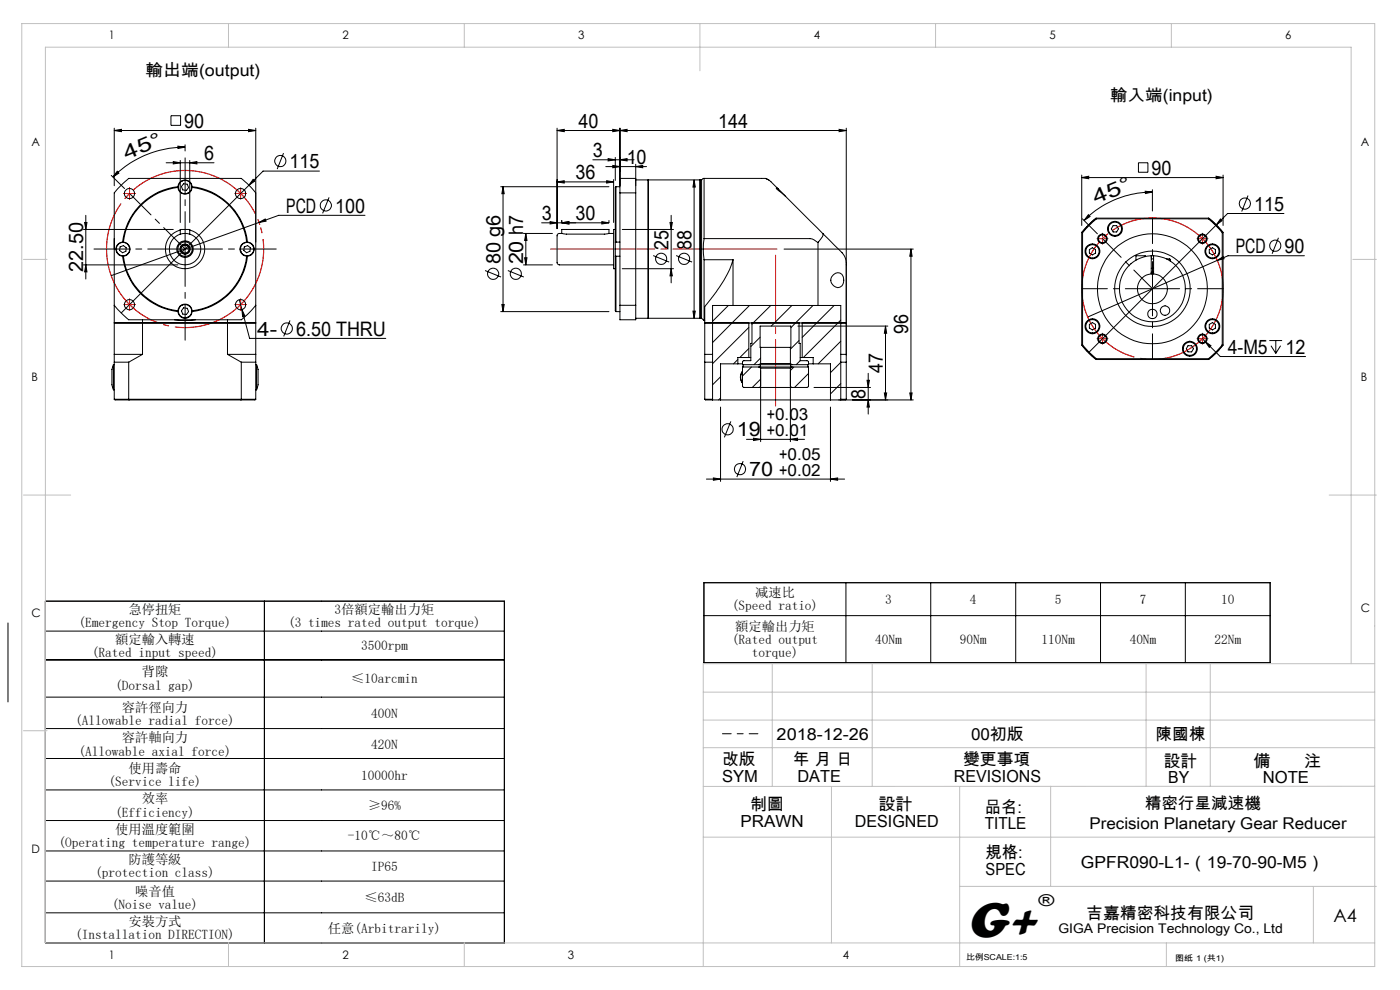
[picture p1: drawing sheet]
<svg xmlns="http://www.w3.org/2000/svg" width="297mm" height="210mm" viewBox="0 0 297 210" stroke-linecap="round" stroke-linejoin="round" font-family="sans-serif">
<g fill="none" stroke="#000" stroke-width=".21">
<path d="M23.6 37.2l2.8 2.8M24.2 27.7l1.6-.3v.5zM24.2 27.7h30.1M24.2 27.2v12.2M24.9 36.3l.3 .4-1.2 .9zM35.2 34.5h10.2M36.3 24.5h2v2.1h-2zM36.8 34.3l1.4 .2-1.4 .3zM37.7 39.6v.1M37.7 39.7a13.2 13.2 0 0 0-11.5 11.7M37.7 39.6a13.3 13.3 0 0 0-11.7 11.8M37.7 39.7a1.5 1.5 0 0 0 1.5 1.5 1.5 1.5 0 0 0 1.5-1.5"/>
<path d="M37.7 39.6a1.5 1.5 0 0 1 1.5-1.4 1.5 1.5 0 0 1 1.5 1.4M37.7 31l1.6 .2-1.6 .3zM38.2 34v13.2M38.9 39l.8 .1 .3 .7-.5 .6-.7-.1-.3-.7zM39.3 31.2a21.6 21.6 0 0 0-15.3 6.4M39.3 30.7v1.3M40.3 34.5l1.5-.2v.5zM40.3 34v13.2M40.7 39.7a13.1 13.1 0 0 1 11.6 11.7M40.7 39.6v.1M40.7 39.6a13.3 13.3 0 0 1 11.8 11.8M52.7 27.4l1.6 .3-1.6 .2z"/>
<path d="M53.7 38.1l.3 .3-1.2 .9zM54.3 27.2v57.5M60.1 32.5l-1.3 3.4M67.8 36.3h-12l-30.1 30.1M106.2 39.6h23M106.7 39.6l.3 1.5h-.5zM106.7 39.6v26.5M118.2 27.7l1.5-.3v.5zM118.2 38.6l1.5-.3v.5zM118.2 27.2v21.3M118.2 27.7h61.3M118.2 38.6h12"/>
<path d="M125.8 33.9h8.7M128.5 35.3h8.7M128.7 38.3l1.5 .3-1.5 .2zM129 33.6l1.5 .3-1.5 .2zM130 27.4l1.5 .3-1.5 .2zM130 35.1l1.5 .2-1.5 .3zM130.2 38.1v9.1M130.5 33.4v4.9M130.7 39.6v11.8M130.7 39.6l-.2 .1v11.7M130.7 39.6h.8M131.5 27.7l1.5-.3v.5z"/>
<path d="M131.5 33.9l1.5-.3v.5zM131.5 27.2v12.2M134.9 38.2h13.9M134.9 35.3l1.4-.2v.5zM134.9 34.8v4.6M137.5 38.2v14.6M147.2 38.2l.3 1.5h-.5zM147.2 38.2v29.3M148.5 38.2v29.3M148.8 38.2v29.3M149.4 37.8v12.8M162.4 37.8h-13.2l-.4 .4"/>
<path d="M162.4 37.8l.7 .4M162.4 37.8l1 .6 1.7 1.6M178 27.4l1.5 .3-1.5 .2zM179.5 27.2v57.5M229.5 37.7l1.5-.3v.5zM229.5 37.1v10.7M229.5 37.7h30M241.5 34.5h2v2h-2zM258 37.4l1.5 .3-1.5 .2zM259.5 37.1v10.7M17.7 56.2h20M17.7 48.7h19.1"/>
<path d="M18 47.2h.5l-.3 1.5zM18.2 56.2l.3 1.5h-.5zM18.2 45.7v13.5M24.2 50.6v2.2M25.5 52.4l.7-.3 .6 .5-.1 .7-.7 .3-.6-.5zM26 51.4h.2M26 54.4a13.3 13.3 0 0 0 11.7 11.7M26 54.4h.2M26 51.4a1.5 1.5 0 0 0-1.4 1.5 1.5 1.5 0 0 0 1.4 1.5M26.2 54.4a13.2 13.2 0 0 0 11.5 11.5M26.2 51.4a1.5 1.5 0 0 1 1.4 1.5 1.5 1.5 0 0 1-1.4 1.5M38.2 48.8a4.2 4.2 0 0 0-2.4 6.4 4.2 4.2 0 0 0 6.9 0 4.2 4.2 0 0 0-2.4-6.4"/>
<path d="M38.2 49.7v-1h2.1v1M39.1 52.8h.3M39.3 52.7v.3M51.8 52.4l.7-.3 .6 .5-.1 .7-.7 .3-.6-.5zM52.3 51.4a1.5 1.5 0 0 0-1.4 1.5 1.5 1.5 0 0 0 1.4 1.5M52.3 54.4a13.1 13.1 0 0 1-11.6 11.5M52.3 51.4h.2M52.3 54.4h.2M52.5 54.4a13.3 13.3 0 0 1-11.8 11.7M52.5 51.4a1.5 1.5 0 0 1 1.4 1.5 1.5 1.5 0 0 1-1.4 1.5M54.3 40.9l-1.5-1.6-1.6-1.5h-23.9l-3.1 3.1v43.8M54.9 47.2l1.4-.7 .1 .4z"/>
<path d="M69.8 41.9l-1.4 3.4M77.4 45.7h-18.3l-35.5 12.8M102.9 57.4l3.4 1.4M107.7 57.4l3.4 1.4M111.1 56.2h6.1M111.1 49.5h6.1M111.3 54.7h.5l-.3 1.5zM111.5 49.5l.3 1.5h-.5zM111.5 49.5v6.7M114.9 47.3h14.3M116.7 47l1.5 .3-1.5 .2zM119.2 47.3l1.5-.3v.5z"/>
<path d="M119.2 49.5l.8 .2h8.4l.8-.2M119.2 49.5h-.6l-.3 .2-.1 1.7a16.2 16.2 0 0 0 .1 4.6l.4 .2h11.5M119.2 49.5v-.8h10v.8M119.2 46.8v.4M127.7 47l1.5 .3-1.5 .2zM129.2 49.5h1M129.2 46.8v.4M130.5 48.7h-.3v8.3h.3M130.5 51.4v3M130.5 51.4h.2M130.5 54.4h.2M130.5 54.4v11.5l.2 .2"/>
<path d="M130.7 54.4v11.7M130.7 51.4h.8M130.7 54.4h.8M131.5 40.9v-3.1h3.4v3.1M131.5 40.9v23.9M131.5 40.9h3.4M132 48.7h10.9M132 57h10.9M134.9 40.9v23.9M137.5 52.8v14.7zM138.6 54.2l3.4 1.4M142.1 47.2h.5l-.2 1.5z"/>
<path d="M142.4 57l.2 1.5h-.5zM142.4 45.7v14.3M143.4 54.2l3.4 1.4M149.4 50.6a14.3 14.3 0 0 0 0 4.5M149.4 50.6h22.4l.5 .1 1.2 .8M149.4 55.1v12.9M149.4 55.1h6.1M155.5 55.1a27.1 27.1 0 0 1-4.4 8l-1.6 1.9v19.7M155.5 55.1v9.7M165.1 40l-.4-.1a.65 .65 0 0 0 .6 .6l1.1 .9M165.1 40l1.3 1.4M166.3 52.8h27.4"/>
<path d="M166.4 41.4l8.2 8.2M173.5 51.5v13.3M174.6 49.6v.1a2.73 2.73 0 0 1-1 1.7l-.1 .1M174.6 49.6l4 4 .7 1 .2 1.2M176.8 58.3a1.28 1.28 0 0 1 1.6-.3 1.28 1.28 0 0 1 .6 1.4 1.33 1.33 0 0 1-1 1.6 1.33 1.33 0 0 1-1.6-.9 1.44 1.44 0 0 1 .4-1.8zM193.3 52.8l.2 1.6h-.5zM193.3 52.8v32M229.6 46.4l3.2 3.2M229.7 49.4v23.7M230.2 48.4l2.3-2.1h23.9l.8 .6 2.3 2.4v23.9l-.9 1-2.2 2.1h-23.8l-1.1-.9-2-2.2v-23.9zM230.9 45.5l.3 .4-1.2 .9zM231.1 52.9l.6-.3 .7 .3v.8l-.7 .4-.6-.4z"/>
<path d="M232.6 46.4l-1.6 1.4-1.3 1.6M232.6 46.4v-.1a5.1 5.1 0 0 0-2.1 1.8l-1 1.2 .2 .1M232.6 46.4h23.8M236.1 47.9h.8l.4 .6-.4 .7h-.8l-.3-.7zM243 40.6l1.5 .1-1.5 .4zM243 54.4v-.2h-2v1M244.2 57.8v.3M244.2 58.1a3.2 3.2 0 0 0-2.4 4.8 3.2 3.2 0 0 0 5.4 0 3.2 3.2 0 0 0-2.5-4.8M244.2 54.2l-1.2 .2M244.2 54.2v3.6M244.2 54.2h.5M244.2 57.8h.5"/>
<path d="M244.2 54.9h.5M244.2 56.9h.5M244.2 58.1h.5M244.5 40.7a20.5 20.5 0 0 0-14.5 6.1M244.5 40.2v4.6M244.7 54.2v3.6M244.7 54.2a7 7 0 0 1 6.1 10.2 7 7 0 0 1-11.8 1.2 7 7 0 0 1 4-11.2M244.7 57.8v.3M247.5 54.9h.6M248.1 54.9v.4M248.1 54.9l.2 .5M256.4 46.4l1.5 1.4 1.4 1.6"/>
<path d="M256.4 46.4v-.1l.4 .3 1.6 1.5 1.1 1.2-.2 .1M256.5 52.9l.7-.3 .6 .3v.8l-.6 .4-.7-.4zM258 47.7l-27.1 27.1M258.2 55.2l1.3-.8 .2 .5zM258.2 55.2l-27.5 12.1M258.9 46.5l.4 .3-1.3 .9zM259.3 49.4v23.7M264.8 41.5l-1.4 3.4M271.2 50.4l-1.3 3.4M272.4 45.3h-12l-2.4 2.4M276.7 54.2h-16.2l-2.3 1M24.1 77.4v5.3"/>
<path d="M24.1 77.4l-.4 1v1a5.7 5.7 0 0 0 .4 3.3M24.1 77.4h.1M24.2 75.2h6M24.2 76.8h3.1M24.2 68.5h30.1M24.2 64.8l3.1 3h23.9l1.2-1 1.9-2M27.3 76.8v7.9M30.2 75.2l-2.9 1.6M30.2 67.8v7.4M37 67.8a14.3 14.3 0 0 0 4.5 0M37.7 65.9v.2M37.7 65.9a1.5 1.5 0 0 1 1.5-1.4 1.5 1.5 0 0 1 1.5 1.4"/>
<path d="M37.7 66.1a1.5 1.5 0 0 0 1.5 1.4 1.5 1.5 0 0 0 1.5-1.4M38.9 65.3l.8 .1 .3 .7-.5 .6-.7-.1-.3-.7zM40.7 65.9v.2M48.3 75.2h6M48.3 67.8v7.4M48.3 75.2l2.9 1.6M50.8 63.6l.5 2.1M51.2 76.8h3.1M51.2 76.8v7.9M51.3 65.7l.7 1.4-.5 .1zM51.3 65.7l1.7 6.1h28.8M54.3 77.4h.1"/>
<path d="M54.4 77.4l.4 1.4a8.7 8.7 0 0 1-.3 3.6l-.1 .3M54.4 77.4v5.3M61.5 68l-1.3 3.4M106.2 66.1h23M106.5 64.6h.5l-.3 1.5zM130.7 66.1h.8M131.5 64.8v3h3.4v-3M131.5 64.8h3.4M134.9 67.5h13.9M147 66h.5l-.3 1.5zM148.8 67.5l.6 .5M149.4 68h.1"/>
<path d="M149.5 76.8h1.7M149.5 75.2h1.7M149.5 68.5h30M152.9 79.9l-1.7 1.7M154.5 64.8l-3.3 3.3M155.5 64.8h-4.3v20M155.5 64.8h18M156.5 77.2h1M156.5 77.2h-3.6v7.6M156.5 76.3l-.9 .9M157.5 78.7a2.2 2.2 0 0 0 0 2.6M157.5 78.8a2.1 2.1 0 0 0 0 2.4"/>
<path d="M157.7 77.4v.4M158.9 75.8h.4M158.9 75.8h-2.4v1.4M158.9 68.5v7.3M158.9 73.9l-1.9 1.9M158.9 69.5l-7.7 7.6M159 64.8l-7.8 7.9M159.4 77.8l-1.9 2M159.5 68.5v4.3h-.2v3.7h-1.6l-.2 .3v.6h3.5M161 77.8h-3.5l.1 4.2 .2 .2h3.2M161 77.4h.3M161 77.8h.3"/>
<path d="M161 77.8l.4 .3M161.3 71.5l-2 2M161.3 77.4h6.4M161.3 77.8h6.4M161.3 77.4v.4M161.4 77.1h6.3M161.4 73.7h6.3M161.4 78.1h6.3M161.4 73.7v3.4M161.4 78.1v15.6M161.4 73.7l-.1-4.5h6.5l-.1 4.5M161.4 77.1l-.4 .3"/>
<path d="M161.4 75.9l-1.5 1.5M163.5 64.8l-4 4M167.7 73.7v3.4M167.7 78.1v15.6M167.7 77.1l.3 .3M167.7 77.4h.3M167.7 77.8h.3M167.7 77.4v.4M168 64.8l-4.4 4.4M168 77.8h3.5l-.1 4.2-.2 .2h-3.2M168 77.8l-.3 .3M168.4 77.8l-.7 .8"/>
<path d="M169.3 69.2h19M169.5 68.5v4.3h.3v3.7M169.5 72.2l-1.8 1.9M169.8 75.8h.4M169.8 76.5h1.5l.2 .3v.6h-3.5M169.8 76.5l-.9 .9M170.2 68.5v7.3M170.2 75.8h2.3v1.4M171.4 77.4v.4M171.5 77.2h1M171.5 79.2l-2.9 3M172.5 64.8l-4.7 4.7"/>
<path d="M172.5 77.2h3.7v7.6M173.5 64.8h4.9v10.4M177 64.8l-6.8 6.8M178.4 76.8h1.1M178.4 75.2h1.1M178.4 75.2v1.6M178.4 76.8v8h1l.1-.1M178.4 67.9l-8 7.9M178.4 72.4l-4.8 4.8M178.4 76.9l-2.2 2.1M184.2 79.2v8.6M187.9 69.2l.2 1.5h-.5z"/>
<path d="M187.9 69.2v15.6M229.7 73.1l1.3 1.6 1.6 1.4M229.7 73.1l-.2 .1 1 1.2 2.1 1.9v-.2M231.1 68.8l.6-.4 .7 .4v.8l-.7 .4-.6-.4zM232.6 76.1h23.8M244.3 61.3h.4M244.5 61.1v.3M252 73.3h.8l.4 .7-.4 .6h-.8l-.3-.6zM255.1 71.9l.6 .6M255.7 72.5l1.2 .8-.4 .4zM255.7 72.5l3.2 3.1h18.1M256.5 68.8l.7-.4 .6 .4v.8l-.6 .4-.7-.4z"/>
<path d="M259.3 73.1l-1.4 1.6-1.5 1.4M259.3 73.1l.2 .1-1.1 1.2-2 1.9v-.2M269.3 72.2h2.7M269.6 73.3l1.1 1.7M270.7 72.2v2.8M271.7 73.3l-1 1.7M24.1 82.7h.1M24.2 84.7h3.1M24.2 84.7l.2 .1h3M27.3 84.7l.1 .1M27.3 84.7h23.9M27.4 84.8h23.7"/>
<path d="M51.2 84.7h3.1M51.2 84.7l-.1 .1M54.3 84.7l-.2 .1h-3M54.3 82.7h.1M149.5 84.7h1.7M149.5 84.7l.2 .1h1.5M151.2 84.8h1.7M152.9 84.8h23.3M152.9 86.4v15.7M152.9 84.4l-.5 .4M155 89.4l-1.3 3.4M157.7 97.8l-1.4 3.4"/>
<path d="M158.4 93.2h12.3M159.8 92.9l1.6 .3-1.6 .2zM161 82.2h7M161.4 81.8l-.4 .4M161.4 80.4l-1.8 1.8M167.7 81.8l.3 .4M167.7 93.2l1.5-.3v.5zM172.7 82.2h12M176.2 86.4v15.7M178.4 84.7h1.1M178.4 81.4l-2.2 2.2M183.9 80.7h.5l-.2 1.5z"/>
<path d="M184.2 84.8l.2 1.6h-.5zM187.6 83.4h.5l-.2 1.4zM193 83.4h.5l-.2 1.4zM193.7 84.8h-17.5M149.9 101.6h29.3M151.3 101.4l1.6 .2-1.6 .3zM176.2 101.6l1.5-.2v.5zM1.7 132.1v16.8M9.6 127.5h97.4v72.5h-97.4zM9.6 133.9h97.4M9.6 140h97.4M56.1 127.5v72.5"/>
<path d="M149.3 123.6h120.2v17h-120.2zM149.3 130.6h120.2M179.5 123.6v17M197.4 123.6v17M215.5 123.6v17M233.5 123.6v17M251.5 123.6v17M9.6 147.9h97.4M9.6 154.5h97.4M9.6 160.9h97.4M9.6 167.6h97.4M9.6 174.1h97.4"/>
<path d="M9.6 180.5h97.4M9.6 186.9h97.4M9.6 193.6h97.4"/>
<circle cx="39.3" cy="39.7" r="1.41"/>
<circle cx="59.5" cy="34.2" r="1.19"/>
<circle cx="26.1" cy="52.8" r="1.42"/>
<circle cx="27.5" cy="41.1" r="1.08"/>
<circle cx="39.2" cy="52.8" r="1.74"/>
<circle cx="39.2" cy="52.8" r="1.53"/>
<circle cx="39.2" cy="52.8" r="1.06"/>
<circle cx="39.2" cy="52.9" r=".83"/>
<circle cx="39.3" cy="52.9" r="3.3"/>
<circle cx="39.3" cy="52.8" r="1.01"/>
<circle cx="51" cy="41.1" r="1.09"/>
<circle cx="52.4" cy="52.8" r="1.41"/>
<circle cx="69.1" cy="43.6" r="1.18"/>
<circle cx="104.6" cy="58.1" r="1.18"/>
<circle cx="109.4" cy="58.1" r="1.18"/>
<circle cx="140.3" cy="54.9" r="1.18"/>
<circle cx="145.1" cy="54.9" r="1.18"/>
<circle cx="231.7" cy="53.3" r="1.58"/>
<circle cx="231.8" cy="53.3" r="1.42"/>
<circle cx="233.9" cy="50.6" r="1.01"/>
<circle cx="233.9" cy="50.6" r=".84"/>
<circle cx="236.5" cy="48.5" r="1.42"/>
<circle cx="236.5" cy="48.5" r="1.58"/>
<circle cx="255.1" cy="50.7" r=".84"/>
<circle cx="255.1" cy="50.6" r="1.02"/>
<circle cx="257.2" cy="53.3" r="1.41"/>
<circle cx="257.2" cy="53.3" r="1.58"/>
<circle cx="264.1" cy="43.2" r="1.19"/>
<circle cx="270.5" cy="52.1" r="1.18"/>
<circle cx="27.5" cy="64.6" r="1.08"/>
<circle cx="39.2" cy="66" r="1.4"/>
<circle cx="51" cy="64.6" r="1.09"/>
<circle cx="60.8" cy="69.7" r="1.18"/>
<circle cx="231.7" cy="69.2" r="1.58"/>
<circle cx="231.8" cy="69.2" r="1.41"/>
<circle cx="233.9" cy="71.9" r="1"/>
<circle cx="233.9" cy="71.9" r=".83"/>
<circle cx="244.5" cy="61.2" r="11.7"/>
<circle cx="244.5" cy="66.6" r="1"/>
<circle cx="244.5" cy="61.3" r="8"/>
<circle cx="247.2" cy="65.9" r="1"/>
<circle cx="252.4" cy="74" r="1.41"/>
<circle cx="252.4" cy="74" r="1.58"/>
<circle cx="255.1" cy="71.9" r="1.01"/>
<circle cx="255.1" cy="71.9" r=".83"/>
<circle cx="257.2" cy="69.2" r="1.41"/>
<circle cx="257.2" cy="69.2" r="1.58"/>
<circle cx="154.4" cy="91.1" r="1.18"/>
<circle cx="157" cy="99.5" r="1.19"/>
</g>
<path d="M258.8 56.9a15 15 0 0 0-25-6.2 15 15 0 0 0 6.6 25 15 15 0 0 0 18.7-17.8l-.3-1" fill="none" stroke="#f00" stroke-width=".25" stroke-dasharray="30.5 1.3 1.3 1.3" stroke-dashoffset="2.4" stroke-linecap="butt"/>
<path d="M55.2 48a16.7 16.7 0 0 0-27.9-6.8 16.7 16.7 0 0 0 7.5 27.7 16.7 16.7 0 0 0 20.7-19.8l-.3-1.1" fill="none" stroke="#f00" stroke-width=".25" stroke-dasharray="30.5 1.3 1.3 1.3" stroke-dashoffset="-2.8" stroke-linecap="butt"/>
<path d="M244.2 61.2h-14.7M244.5 60.9v-14.7M244.5 61.6v14.6M244.8 61.2h14.7" fill="none" stroke="#000" stroke-width=".21" stroke-dasharray="30.5 1.3 1.3 1.3" stroke-dashoffset="25.1"/>
<path d="M38.9 52.8h-19M39.3 52.5v-19M39.3 53.2v19M39.6 52.8h19" fill="none" stroke="#000" stroke-width=".21" stroke-dasharray="30.5 1.3 1.3 1.3" stroke-dashoffset="22.9"/>
<g fill="none" stroke="#f00" stroke-width=".21" stroke-dasharray="30.5 1.3 1.3 1.3">
<path d="M27.2 41h-1M27.5 40.7v-.9M27.5 41.4v.9M27.8 41h.9M50.7 41h-.9M51.1 40.7v-.9M51.1 41.4v.9M51.4 41h.9M233.6 50.6h-.9M233.9 50.3v-.8M233.9 51v.8M234.2 50.6h.9"/>
<path d="M254.8 50.6h-.9M255.1 50.3v-.8M255.1 51v.8M255.4 50.6h.9M27.2 64.6h-1M27.5 64.3v-.9M27.5 64.9v1M27.8 64.6h.9M50.7 64.6h-.9M51.1 64.3v-.9M51.1 64.9v1M51.4 64.6h.9"/>
<path d="M233.6 71.8h-.9M233.9 71.5v-.8M233.9 72.2v.8M234.2 71.8h.9M254.8 71.8h-.9M255.1 71.5v-.8M255.1 72.2v.8M255.4 71.8h.9"/>
</g>
<path d="M164.8 52.8h-48" fill="none" stroke="#f00" stroke-width=".21" stroke-dasharray="30.5 1.3 1.3 1.3" stroke-dashoffset="8.4"/>
<path d="M164.5 54.1v32" fill="none" stroke="#f00" stroke-width=".21" stroke-dasharray="30.5 1.3 1.3 1.3" stroke-dashoffset="16.4"/>
<g fill="none" stroke="#f00" stroke-width=".21">
<path d="M27.3 41.1h.3M27.5 40.9v.3M50.9 41.1h.3M51 40.9v.3M233.7 50.7h.3M233.9 50.5v.3M254.9 50.7h.3M255.1 50.5v.3M27.3 64.6h.3M27.5 64.4v.4M50.9 64.6h.3M51 64.4v.4"/>
<path d="M233.7 71.9h.3M233.9 71.7v.3M254.9 71.9h.3M255.1 71.7v.3"/>
</g>
<path d="M153.3 155.6h7.5" fill="none" stroke="#000" stroke-width=".21" stroke-dasharray="30.5 1.3 1.3 1.3" stroke-dashoffset="28.6"/>
<path d="M233.9 50.6l10.6 10.6" fill="none" stroke="#000" stroke-width=".21" stroke-dasharray="30.5 1.3 1.3 1.3" stroke-dashoffset="24.9"/>
<path d="M27.5 41l11.8 11.8" fill="none" stroke="#000" stroke-width=".21" stroke-dasharray="30.5 1.3 1.3 1.3" stroke-dashoffset="24.1"/>
<g fill="none" stroke="#c0c0c0" stroke-width=".21">
<path d="M4.6 5h287v200h-287zM48.5 5v5M98.5 5v5M148.5 5v10M198.5 5v5M248.5 5v5M5 55h5M287 55h5M5 105h10M282 105h10M5 155h5M149.2 152.7h142.4"/>
<path d="M149.2 146.8h142.4M149.2 158.6h142.4M163.8 140.8v26M185 140.8v26M243.1 140.8v26M256.8 140.8v26M286.6 140.8v-130.8h-277v190h282M291.6 140.8h-142.4v64.2M149.2 177.6h142.4M176.4 166.8v33.2M203.6 166.8v38.2M222.9 166.8v21.2"/>
<path d="M291.6 166.8h-142.4M203.6 188h88.4M278.6 188v12M48.5 200v5M98.5 200v5M247.4 200v5"/>
</g>
<g fill="#000">
<path d="M37.7 31l1.6 .2-1.6 .3zM24.9 36.3l.3 .4-1.2 .9z"/>
<path d="M106.7 39.6l.3 1.5h-.5zM106.5 64.6h.5l-.3 1.5zM142.1 47.2h.5l-.2 1.5zM142.4 57l.2 1.5h-.5zM147.2 38.2l.3 1.5h-.5zM147 66h.5l-.3 1.5zM193.3 52.8l.2 1.6h-.5zM193 83.4h.5l-.2 1.4zM18 47.2h.5l-.3 1.5zM18.2 56.2l.3 1.5h-.5z"/>
<path d="M118.2 27.7l1.5-.3v.5zM130 27.4l1.5 .3-1.5 .2zM130 35.1l1.5 .2-1.5 .3zM134.9 35.3l1.4-.2v.5zM131.5 27.7l1.5-.3v.5zM178 27.4l1.5 .3-1.5 .2zM118.2 38.6l1.5-.3v.5zM128.7 38.3l1.5 .3-1.5 .2zM119.2 47.3l1.5-.3v.5zM127.7 47l1.5 .3-1.5 .2zM129 33.6l1.5 .3-1.5 .2zM131.5 33.9l1.5-.3v.5zM159.8 92.9l1.6 .3-1.6 .2zM167.7 93.2l1.5-.3v.5zM24.2 27.7l1.6-.3v.5zM52.7 27.4l1.6 .3-1.6 .2zM53.7 38.1l-.9 1.2 1.2-.9zM51.3 65.7l.2 1.5 .5-.1zM36.8 34.3l1.4 .2-1.4 .3zM40.3 34.5l1.5-.2v.5zM229.5 37.7l1.5-.3v.5zM258 37.4l1.5 .3-1.5 .2zM258.9 46.5l-.9 1.2 1.3-.9zM255.7 72.5l.8 1.2 .4-.4z"/>
<path d="M54.9 47.2l1.5-.3-.1-.4zM258.2 55.2l1.5-.3-.2-.5z"/>
<path d="M111.3 54.7h.5l-.3 1.5zM111.5 49.5l.3 1.5h-.5zM184.2 84.8l.2 1.6h-.5zM183.9 80.7h.5l-.2 1.5zM187.6 83.4h.5l-.2 1.4zM187.9 69.2l.2 1.5h-.5z"/>
<path d="M119.2 47.3l1.5-.3v.5zM116.7 47l1.5 .3-1.5 .2z"/>
<path d="M243 40.6l1.5 .1-1.5 .4zM230.9 45.5l.3 .4-1.2 .9z"/>
<path d="M151.3 101.4l1.6 .2-1.6 .3zM176.2 101.6l1.5-.2v.5z"/>
</g>
<text font-size="11" x="205.1" y="198.7">G+</text>
<g font-size="4.2">
<text x="39.1" y="27.1">90</text>
<text x="122.8" y="27.1">40</text>
<text x="152.4" y="27.1">144</text>
<text x="26.9" y="33.9" transform="rotate(-23 26.9 33.9)">4 5 °</text>
<text x="43.3" y="33.9">6</text>
<text x="61.4" y="35.7">115</text>
<text x="125.8" y="33.3">3</text>
<text x="132.9" y="34.7">10</text>
<text x="122.1" y="38">36</text>
<text x="244.3" y="37">90</text>
<text x="60.7" y="45.1">PCD</text>
<text x="71.1" y="45.1">100</text>
<text x="114.9" y="46.7">3</text>
<text x="122.1" y="46.7">30</text>
<text x="232.5" y="43.4" transform="rotate(-23 232.5 43.4)">4 5 °</text>
<text x="266.1" y="44.7">115</text>
<text x="141.8" y="52.9" transform="rotate(-90 141.8 52.9)">25</text>
<text x="146.7" y="52.9" transform="rotate(-90 146.7 52.9)">88</text>
<text x="262.1" y="53.6">PCD</text>
<text x="272.5" y="53.6">90</text>
<text x="17.6" y="57.7" transform="rotate(-90 17.6 57.7)">22.50</text>
<text x="106.2" y="56.1" transform="rotate(-90 106.2 56.1)">80 g6</text>
<text x="111" y="56.1" transform="rotate(-90 111 56.1)">20 h7</text>
<text x="54.6" y="71.2">4-</text>
<text x="62.8" y="71.2">6.50 THRU</text>
<text x="192.7" y="70.9" transform="rotate(-90 192.7 70.9)">96</text>
<text x="260.5" y="75">4-M5</text>
<text x="272.7" y="75">12</text>
<text x="187.3" y="79.1" transform="rotate(-90 187.3 79.1)">47</text>
<text x="183.6" y="84.6" transform="rotate(-90 183.6 84.6)">8</text>
<text x="156.3" y="92.6">19</text>
<text x="159" y="101">70</text>
</g>
<text font-size="3.9" x="282.9" y="195.5">A4</text>
<g font-size="3.5">
<text x="30.9" y="16.1">輸出端(output)</text>
<text x="235.5" y="21.4">輸入端(input)</text>
<text x="162.7" y="89">+0.03</text>
<text x="162.7" y="92.6">+0.01</text>
<text x="165.3" y="97.5">+0.05</text>
<text x="165.3" y="101">+0.02</text>
<text x="164.8" y="157">2018-12-26</text>
<text x="206" y="157">00初版</text>
<text x="245.2" y="157">陳國棟</text>
<text x="153.2" y="162.3">改版</text>
<text x="153.2" y="165.8">SYM</text>
<text x="168.2" y="162.3">年 月 日</text>
<text x="169.2" y="165.8">DATE</text>
<text x="202.4" y="165.8">REVISIONS</text>
<text x="204.3" y="162.3">變更事項</text>
<text x="246.9" y="162.6">設計</text>
<text x="247.9" y="166.1">BY</text>
<text x="265.9" y="162.6">備</text>
<text x="267.9" y="166.1">NOTE</text>
<text x="276.6" y="162.6">注</text>
<text x="159.1" y="171.9">制圖</text>
<text x="186.4" y="171.9">設計</text>
<text x="208.9" y="172.4">品名:</text>
<text x="157.1" y="175.4">PRAWN</text>
<text x="181.3" y="175.4">DESIGNED</text>
<text x="208.9" y="175.9">TITLE</text>
<text x="209.1" y="182.1">規格:</text>
<text x="209.1" y="185.6">SPEC</text>
<text x="229.3" y="184.2">GPFR090-L1-（19-70-90-M5）</text>
<text x="220.3" y="192.2">®</text>
<text x="230.5" y="194.8">吉嘉精密科技有限公司</text>
</g>
<g font-size="3.4">
<text x="242.9" y="171.6">精密行星減速機</text>
<text x="231.1" y="175.9">Precision Planetary Gear Reducer</text>
</g>
<g font-size="2.8">
<text x="27.2" y="130.3">急停扭矩</text>
<text x="71" y="130.3">3倍額定輸出力矩</text>
<text x="155.2" y="129.5">(Speed ratio)</text>
<text x="160.2" y="126.7">减速比</text>
<text x="187.8" y="128.1">3</text>
<text x="205.8" y="128.1">4</text>
<text x="223.8" y="128.1">5</text>
<text x="241.8" y="128.1">7</text>
<text x="259.1" y="128.1">10</text>
<text x="16.7" y="133.1">(Emergency Stop Torque)</text>
<text x="24.4" y="136.5">額定輸入轉速</text>
<text x="61.1" y="133.1">(3 times rated output torque)</text>
<text x="76.6" y="137.9">3500rpm</text>
<text x="155.2" y="136.6">(Rated output</text>
<text x="156" y="133.8">額定輸出力矩</text>
<text x="185.7" y="136.6">40Nm</text>
<text x="203.7" y="136.6">90Nm</text>
<text x="221" y="136.6">110Nm</text>
<text x="239.7" y="136.6">40Nm</text>
<text x="257.7" y="136.6">22Nm</text>
<text x="19.5" y="139.3">(Rated input speed)</text>
<text x="30.1" y="143.5">背隙</text>
<text x="159.5" y="139.4">torque)</text>
<text x="24.4" y="146.3">(Dorsal gap)</text>
<text x="74.5" y="144.9">≤10arcmin</text>
<text x="16" y="153.8">(Allowable radial force)</text>
<text x="25.8" y="151">容許徑向力</text>
<text x="78.7" y="152.4">400N</text>
<text x="16.7" y="160.3">(Allowable axial force)</text>
<text x="25.8" y="157.5">容許軸向力</text>
<text x="78.7" y="158.9">420N</text>
<text x="23" y="166.8">(Service life)</text>
<text x="27.2" y="164">使用壽命</text>
<text x="76.6" y="165.4">10000hr</text>
<text x="24.4" y="173.2">(Efficiency)</text>
<text x="30.1" y="170.4">效率</text>
<text x="78" y="171.8">≥96%</text>
<text x="12.4" y="179.7">(Operating temperature range)</text>
<text x="24.4" y="176.9">使用溫度範圍</text>
<text x="73.8" y="178.3">-10℃～80℃</text>
<text x="27.2" y="183.3">防護等級</text>
<text x="78.7" y="184.7">IP65</text>
<text x="20.2" y="186.1">(protection class)</text>
<text x="28.7" y="190">噪音值</text>
<text x="77.3" y="191.4">≤63dB</text>
<text x="23.7" y="192.8">(Noise value)</text>
<text x="27.2" y="196.4">安裝方式</text>
<text x="69.6" y="197.8">任意(Arbitrarily)</text>
<text x="224.5" y="197.8">GIGA Precision Technology Co., Ltd</text>
<text x="16" y="199.2">(Installation DIRECTION)</text>
</g>
<g font-size="2.5">
<text x="23.1" y="8.4">1</text>
<text x="72.7" y="8.4">2</text>
<text x="122.7" y="8.4">3</text>
<text x="172.7" y="8.4">4</text>
<text x="222.7" y="8.4">5</text>
<text x="272.7" y="8.4">6</text>
<text x="6.7" y="30.9">A</text>
<text x="288.7" y="30.9">A</text>
<text x="6.7" y="80.9">B</text>
<text x="288.7" y="80.9">B</text>
<text x="6.7" y="130.9">C</text>
<text x="288.7" y="129.9">C</text>
<text x="6.7" y="180.9">D</text>
<text x="23.1" y="203.4">1</text>
<text x="72.7" y="203.4">2</text>
<text x="120.5" y="203.4">3</text>
<text x="178.8" y="203.4">4</text>
</g>
<g font-size="1.7">
<text x="204.9" y="203.7">比例SCALE:1:5</text>
<text x="249.3" y="203.8">图纸 1 (共1)</text>
</g>
</svg>
